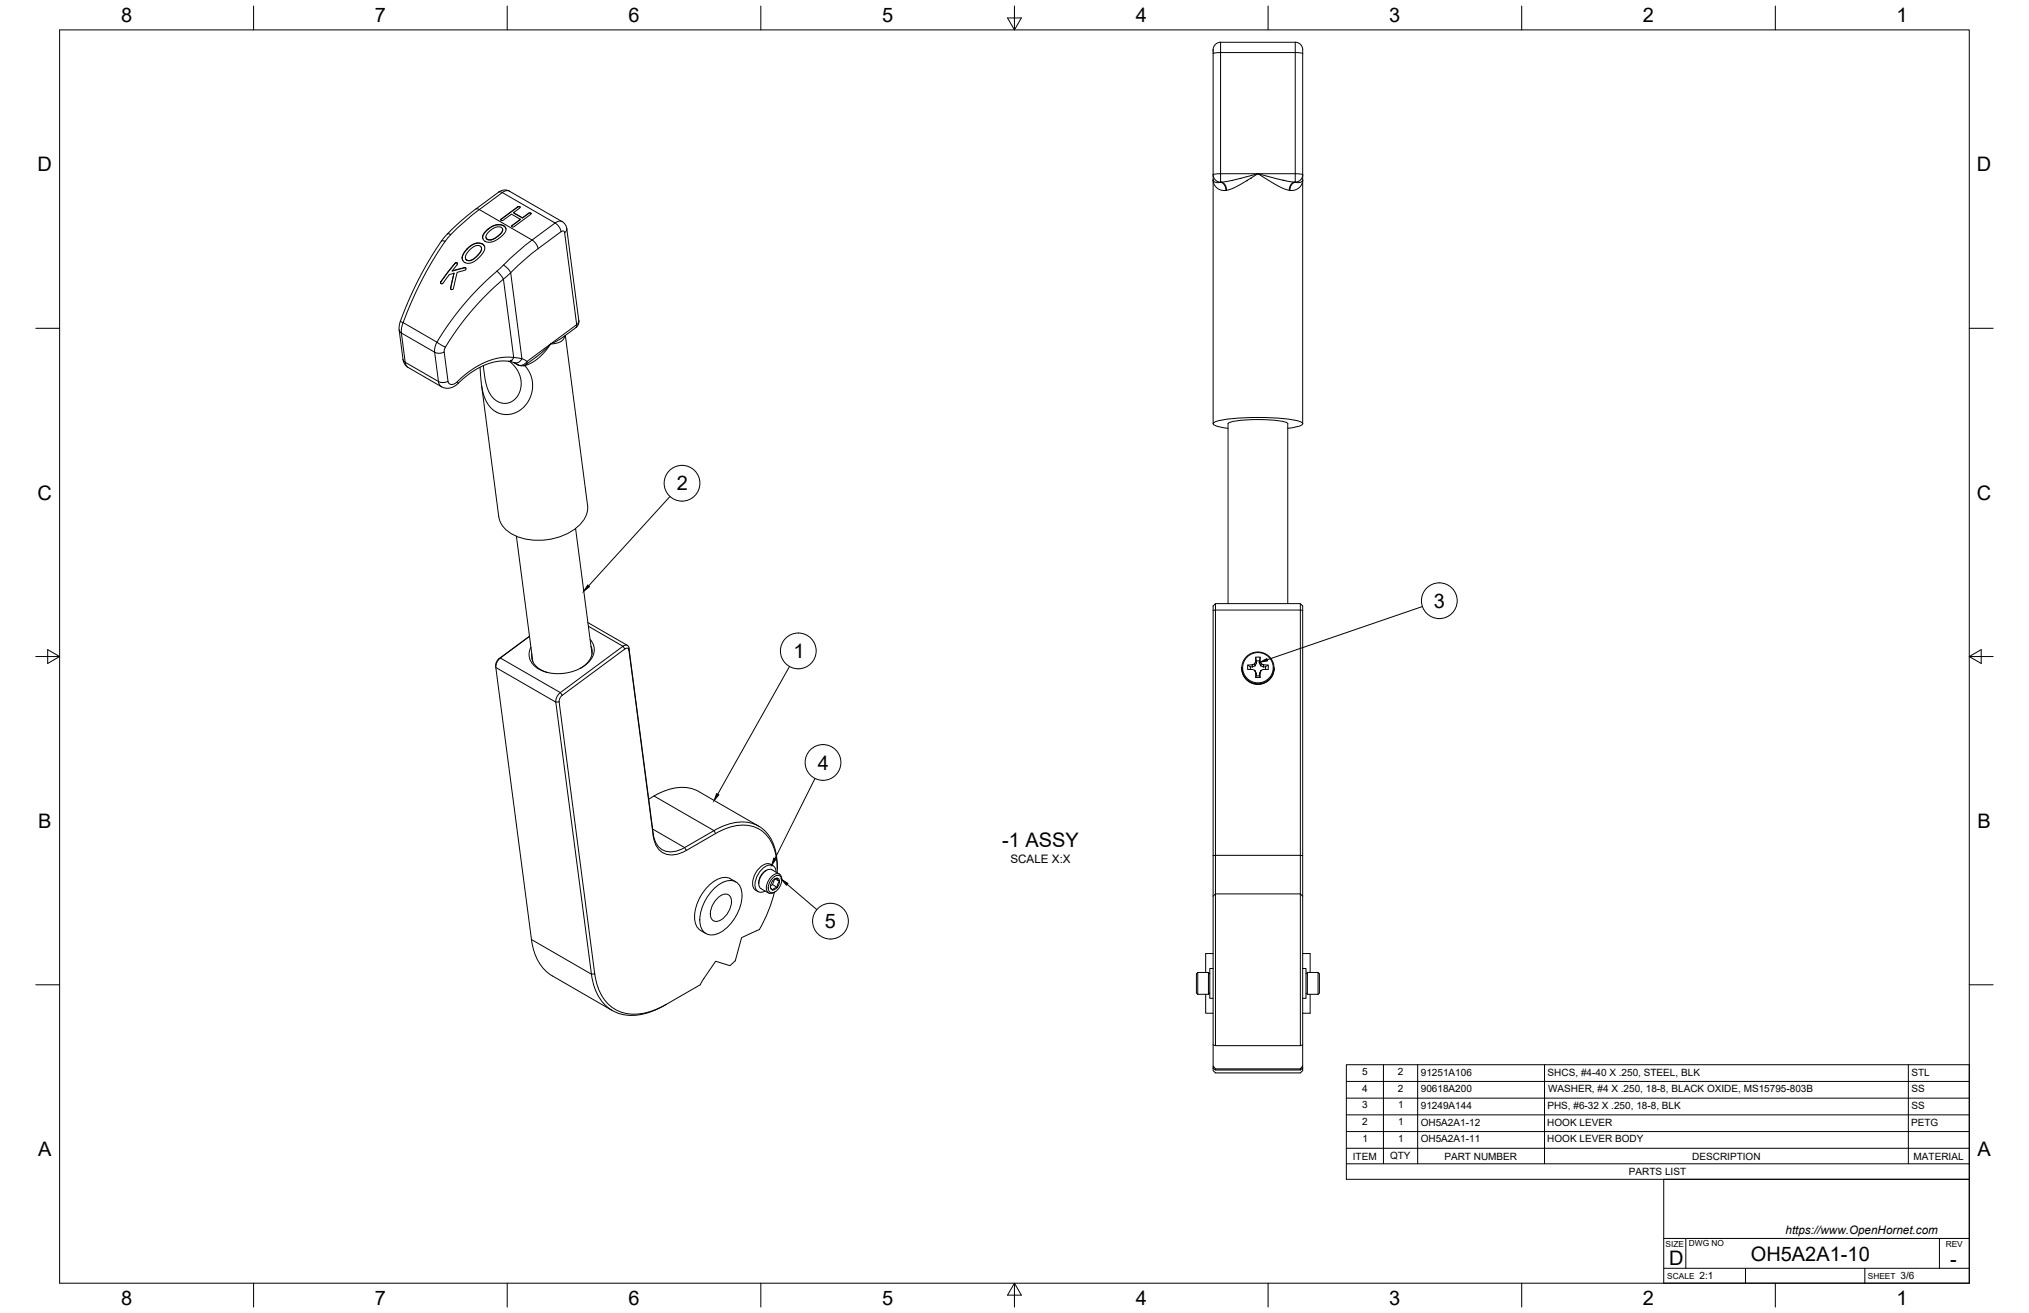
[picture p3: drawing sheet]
<svg xmlns="http://www.w3.org/2000/svg" width="864mm" height="559mm" viewBox="0 0 864 559" stroke-linecap="round" stroke-linejoin="round" font-family="sans-serif">
<!-- layer: Visible -->
<g fill="none" stroke="#000" stroke-width=".43">
<path d="M524.2 76.8h.1M530.6 76.9h.1M546.6 76.8h.1M206.8 98.3l2.5-1.9 2.6-.8 2.3 .4 .9 .7 .3 .8-.5 1.5-1.5 1.6-2.3 1.7-2.4 .8-2-.3-1.2-1.2v-1.5zM207.7 97.5v.1M207.7 97.6l-1.5 1.6-.8 1.4M211.7 95.6l2.7 .6M211.8 95.7l-2.1 .6-2 1.3M213.1 93.4l7.6-5.5 .6 .1v.4l-2.7 2.1 3.8 2.2 2.7-2.1 1 .3-7.6 5.7-.7-.2v-.3l3.7-2.8-3.8-2.2-3.8 2.8-.6-.1zM214 97.8l-.5-.9-1.2-.4-1.2 .2-1.4 .6-2.6 2.6-.3 1.1 .6 .8M214.4 96l1 1.5M217.8 96.2v.1"/>
<path d="M218.6 90.5l3.8 2.3M220.2 88.2l-7.1 5.4M220.5 87.9l.7 .2M220.5 88l-.3 .1M221.2 87.9l.2 .3M221.5 93.3l-3.7 2.8M224.9 90.8l.1 .1M224.9 90.9l-2.5 1.8M225.9 90.7l.2 .3M225.9 90.8l-.9 .1M187.7 119.8v.1M187.7 119.9l-.1 .8"/>
<path d="M193.2 116.3l-1.4 6.2M193.2 116.3a4.1 4.1 0 0 0-3.4 2.6l-1.6 1.9-.7-.3 .2-.7M193.8 111.9l.7 .1M193.9 112l-6.2 7.8M194.5 112.8l-2 2.5M194.5 111.9l.2 .4-.2 .5M194.5 111.9l-.9 .2-5.9 7.7M194.5 111.9l.2 .2M196.7 109.6l.3 1.3M197.5 113.9l.7 .2M197.5 114l-5 1.3 5.1-1.4 .7 .2-.2 .8-1.3 .4a2.6 2.6 0 0 0-2.8 3l-1 4.5-.4 .4h-.5l-.3-.6 1.4-6.3M198.1 114l.2 .2"/>
<path d="M198.2 110.2l.8 .7h1.3M198.6 106.1l2-1.7 2.4-1 2.4 .5 1 1.6-.7 1.9-2.1 2.5-2.3 1.7-1.7 .5-1.9-.4-1-1.7 .3-1.7zM198.7 110.8h1.6M198.8 105.9v.1M198.8 106l-1.4 1.8-.7 1.7M203.3 108.7l-3 2.2M204.9 105.3l-.1 1.4-.7 1.1-2 2.1-1.8 1M204.9 105.6l-.3 1.4-1.3 1.6M205 105.7l-.6-.9-1-.3-1.3 .2-1.2 .8-1.7 1.7-1 1.5-.1 1.2 .6 .8M205.3 103.8l.9 1.2M205.3 103.9l-2.6-.4-1.9 .9-2 1.6M205.4 100.8l.1 .7"/>
<path d="M206.9 101.1l.7 .9 1.4 .1M207.4 101.9l1.6 .1M212.2 100.2l1.3-1.3 .5-1.2-.4 1.1-1.1 1.3-1.9 1.4-1.6 .6M212.2 100.3l-3.2 1.8M191.9 122.5v.6M246.4 136.5l-5.2-39.3-.4-1.3-1.3-1.4-22.7-13.2-1.5-.4-1.6 .1-1.5 .8-12.1 9-5.7 4.9-4.4 4.2-4.7 6.6-6 10.2-5.5 11.5-3.2 8-.7 2.4v1.9l1.8 13.1 .6 1.5 1.2 1.1M246.4 136.5l-.1 1.1-.8 1.5-5.7 4.3M173.7 156.4l14.3 8.2M204.3 156.3l.6 7.1 1.1 5.2 2.4 4.4 2.6 2.2M216.3 153.8h-4.7l-4.8 1.4-3.7 1.7-3.1 2-7 5.7-2.3 .6-2.7-.6M216.4 153.8l3.3 1M217.4 153.5h.1"/>
<path d="M218.9 154.4h.1M219 154.4a3.9 3.9 0 0 0 5 .7M222.1 152.7l-1.6 1.6h-1.7M228.2 152l-4.3 3.1M240.6 142.7l9.5 72.2a12.2 12.2 0 0 1-7 11.3 26 26 0 0 1-26.7 .1 9.7 9.7 0 0 1-4.1-6.4l-7.3-55.4M516.3 180.3v-158.3a3.6 3.6 0 0 1 3.2-4h31.8a3.8 3.8 0 0 1 3.2 4.8v157.5M522.7 182.3l-4.8-.9-1.2-.6-.3-.6a10.2 10.2 0 0 1 6.2-1.8 98.9 98.9 0 0 1 30.6 1l1.1 .6 .2 .2-.3 .6-2.1 .8-4 .7M219.8 228.2l7 53.4M245 224.9l7 53.4M517.3 256.9v123.5l-1 1v63.3M522.7 256.9v-76.6a9.8 9.8 0 0 1 6.3-1.5l9.8-.2a24.4 24.4 0 0 1 9.2 1.5l.1 76.8M553.5 256.9v123.5h-36.2v64.6"/>
<path d="M226.4 278.3a7.2 7.2 0 0 0 5.6 7.6l1.3 .4M250.2 265l16.9 9.7M251.2 272.1a6.9 6.9 0 0 1-1.6 10.6 19 19 0 0 1-21.6 1.2 6.5 6.5 0 0 1-2-8.5M251.6 275a7.2 7.2 0 0 1-3.6 8.8l-1.1 .7M267.7 276.7l10.4 79.2a7.9 7.9 0 0 0 11.3 7.3l2.7-1.3M267.7 276.7a.87 .87 0 0 0-1.2-.8l-27.2 20-1 1.3-.3 1.5M534.5 279.7l.3 1.6M534.5 279.7l-.1 1.8M534.5 279.7h1.9M211 283.7l.2-1.7 .8-1.3 13.4-9.9-12.9 9.7-1.2 1.7-.3 1.3 15.2 116.4a19.9 19.9 0 0 0 8.9 15.4l25.5 14.8M238 298.7l15.2 115.8a18.6 18.6 0 0 0 11 16.2 23.3 23.3 0 0 0 19.4-3.2M531.1 283.1l1.1 .7"/>
<path d="M531.1 283.1v1.8h1.9l.9 .3M532.2 283.8h.9M532.2 283.8v1.1M533.1 283.8h.1M533.9 285.3l.5 1M534 285.3l.3 .3M534.3 285.6h.1M534.3 285.7l.5 1.1-.3 1.5M534.4 281.6a2.33 2.33 0 0 1-2.9 1.4l-.4 .1M534.4 281.5v.1M534.4 286.3l.1 2M534.5 288.3h1.9"/>
<path d="M534.8 281.3l-.5 2-1.2 .5M534.8 281.3h1.3M534.8 287.6h1.3M536 281.3l.3-1.6 .1 1.8M536 281.3l.1 .9 .5 1.2 2 .4 1.1-.7M536.4 281.5v.1M536.4 281.6l.4 .8M536.5 285.7l-.5 1.9M536.8 282.4l.1 .2M536.8 285.4l-.2 .2M536.8 285.4l-.4 .8-.1 2.1-.3-.7M536.9 282.5l.9 .4"/>
<path d="M537.8 282.9h.1M537.8 282.9l1.9 .2M538.6 283.8v1.1M539.7 283.1v1.8h-1.9l-.9 .3M276.1 340.1a23.4 23.4 0 0 1 17.8-4.6l3.5 1.4 25.5 14.7M304.6 354.7l-12.5 7.3M304.6 354.7a19.2 19.2 0 0 1 17.9-2.1 16.5 16.5 0 0 1 8.1 13.6l.2 5.2M303.8 378.3a9 9 0 0 1 9-3.2 6.7 6.7 0 0 1 3 7.3 19 19 0 0 1-11.2 15.3 5 5 0 0 1-6.7-4.9 19.4 19.4 0 0 1 5.9-14.5zM313.2 375.3a7.2 7.2 0 0 0-10.2 .4 18.5 18.5 0 0 0-7 17.3 6.5 6.5 0 0 0 4.5 4.3M326.2 370.4a6.4 6.4 0 0 0-3.3 5.7M327.9 377.4l.5 .8a.64 .64 0 0 0 .6 .4 .64 .64 0 0 0 .6-.5l1.2-.4M328.5 370.1l3.2 1.9"/>
<path d="M328.6 370.2a4.1 4.1 0 0 0-4.7 2.6 4.1 4.1 0 0 0 0 5.4l3.2 1.9M328.7 373.8l.6-.5a1.98 1.98 0 0 1 2.6-.6 1.98 1.98 0 0 1 .8 2.6 5 5 0 0 1-4.7 4.6 3.4 3.4 0 0 1-.2-4.8zM328.8 376.5l2 1.2M329 368.4a4.1 4.1 0 0 0-6.1 1.3 7.5 7.5 0 0 0-1.8 8.7l1.5 1M329.6 379.7l-1.4 5-2.5 6.1-2.5 4.9-1.3 .4M329.7 374.1l1.1-.3 .5 .8a.86 .86 0 0 1-.2 1.5l-.3 1.6M329.7 374.1l-.9 2.4-.9 .5M329.8 379.6l-.4 .2M329.9 374l1.9 1.1M330.3 371.2a2.73 2.73 0 0 0-1.4-2.8 2.73 2.73 0 0 0-3.1 .4 9.2 9.2 0 0 0-4.2 9.3 2.57 2.57 0 0 0 4.1 1.1M330.8 369.9a21.2 21.2 0 0 0-5.9-16.9 15.9 15.9 0 0 0-16.8-1.5l-4.2 2-12.5 7.2a8.9 8.9 0 0 1-10.7 .1 9.1 9.1 0 0 1-2.6-5.8l-10.4-79.2-.4-.9-1.1-.4-27.7 20.3-1.3 1.5-.6 1.9 15.1 116.4a19.3 19.3 0 0 0 10.5 16.3 22 22 0 0 0 18.5-1.9l2.9-1.5M331.8 375.1a1.34 1.34 0 0 0-1-1.4 1.34 1.34 0 0 0-1.6 .8 3 3 0 0 0-.6 4.2l1.1-.1 1.1-1"/>
<path d="M331.8 375.1l-.3 1.3-.7 1.2M332.7 374.6a2.19 2.19 0 0 0-1-2.7 2.19 2.19 0 0 0-2.8 .7 6.1 6.1 0 0 0-2.2 7.1 2.01 2.01 0 0 0 2.7 .1M305.4 382.2a3.5 3.5 0 0 1 5.3-.8 8.6 8.6 0 0 1-3.9 10.1 2.74 2.74 0 0 1-3.1 .3 2.74 2.74 0 0 1-1.4-2.9 10.1 10.1 0 0 1 3.1-6.7zM321.9 396.1l-6.3 3-2.6 9.8-1.2 1-1.1 1.1-6.1-1.9-5 7.3M516.3 381.4v-123.5l1-1h36.2l1 1v196.7M554.5 381.4l-1-1v64.6l1-.3M299.6 416.4l-1.5 2.7-14.5 8.4M509.8 413.9v9.3M509.8 413.9a2.93 2.93 0 0 0-.6 2.9v3.9a2.39 2.39 0 0 0 .6 2.5M509.8 413.9h4.5l.6 .5M514.3 413.9v9.3M516.3 405.8h-3.1v8.1"/>
<path d="M516.3 412.2h-1.4v12.7h1.4M554.5 405.8h3.1v8.1M554.5 412.2h1.4v12.7h-1.4M556.5 413.9v9.3M556.5 413.9l-.6 .5M556.5 413.9h4.5M561 413.9v9.3M561 413.9a2.93 2.93 0 0 1 .6 2.9v3.9a2.39 2.39 0 0 1-.6 2.5M509.8 423.2h4.5M513.2 423.2v8h3.1M514.9 422.6l-.6 .6M555.9 422.6l.6 .6h4.5"/>
<path d="M557.6 423.2v8h-3.1M516.3 454.6v1l1 1h36.2l1-1v-1M516.3 444.7l1 .3h36.2M516.3 454.6l1 .8M516.3 454.6v-.9l1 1.2M516.3 444.7v9M553.5 454.9h-36.2v.5h36.2M554.5 453.7l-1 1.2v.5l1-.8"/>
<circle cx="535.4" cy="284.4" r="6.9"/>
</g>
<!-- layer: Visible Narrow -->
<g fill="none" stroke="#000" stroke-width=".43">
<path d="M519.5 18v4.4M551.3 18v4.4M519.5 22.4v51.5l-3 .4a2.95 2.95 0 0 0 3 3.2v-3.6h31.8M519.5 22.4h31.8M519.5 22.4l-3.2 .4M551.3 22.4v51.5M551.3 22.4l3.2 .4M516.3 76.6l.4 .7 .8 .4h2.6l.8 .7 .6 1.1a.9 .9 0 0 1 .3 1.2 .9 .9 0 0 1-1.2 .4l-1.7-.5-1.3-1-1-1.6zM519.5 77.5h.3zM519.8 77.5l5-.8 8-2.1a7.2 7.2 0 0 1 6.2 .3l7 1.8 5 .8-.9 .4-.7 .8-.7 2.3M519.8 77.5l.9 .4 .7 .8 .7 2.3M527.8 76h.1"/>
<path d="M532.2 76h.1M546 76.7h.1M551 77.5l.3 .1zM551.3 73.9l3.1 .4a2.84 2.84 0 0 1-3.1 3.1zM551.3 77.6h2.1l.8-.4 .3-.6-.4 1.8-1.2 1.5-2 1-1.9 .1M551.3 77.6l-.9 .3-.8 .9-.6 2.2M190.4 99.6l1.5 .2M191.9 99.9l-2.4 2.8M202.4 89l.7-.2 .9 .4M204 89.2l22.5 13M204 89.2l-5.7 4.5-6.4 6.1M212.2 81.8l.7-.2 .9 .3"/>
<path d="M213.4 93.2v.1M213.8 82l22.5 12.9-9.8 7.3M213.8 82l-9.8 7.2M216.8 81.3l-1.4-.1-1.6 .7M218.1 95.8v.1M225 90.8v.1M238.8 98.6l1-.3 .5 .7M238.8 98.6l-9.8 7.2-.7-1.7-1.8-2M239.3 94.3l-1.4-.2-1.6 .8 1.8 1.9 .7 1.8M240.3 99l5.1 39.2M241.3 97.3l-.1 .7-.9 1M522.1 81l4.5-1.7 7.9-4.8a.99 .99 0 0 1 1.8 0l7.7 4.7 2.7 1.2 2 .6"/>
<path d="M522.1 81h-.3M548.8 81h.2M189.5 102.7l-5.5 8.4-4.7 8.6-4.5 9.5-3.2 8.1 14.4 8.3 3.9-6.2 5.6-7.5 6.2-7.1 5.7-5.7 4.1-3.7 2.8 3.4-7.9 7.3-6 6.6-5.9 7.6-4.9 7.4M189.5 102.7l-1.2-.2-.5 .2M193.4 112.3l.1 .1M214.3 112.8l1.8 1.5 1.3 1.8M214.3 112.8l-2.8 2.6M217.4 116.1l-3.1 2.7 4.4 33.4-2.9-.2-3.9 .4-6.4 2.2-4.3 2.5-3.6 2.6-3 2.8 .4 .7M217.4 116.1l4.7 36.6-2-.4a1.67 1.67 0 0 0-2.3 .9l-1.5 .6M226.5 102.1l-5.7 4.6-6.5 6.1M229.1 105.8l-6 4.8-5.7 5.5M170.4 136.8l.5 .2a.68 .68 0 0 1 .7 .6 .68 .68 0 0 1-.4 .7l-.4 3.4-.9-1.2"/>
<path d="M245.4 138.2l-21.1 15.6M245.5 138.2l-.4 1.2M246.4 136.5l-.1 .7-.8 1M173.7 156.4l-.7-.7-.5-1.5 14.1 8.2 .4 1.3 1 .9M185 149.9l-14.2-8.2 1.7 12.5-1-1.2M186 145.6l3.2 1.9a.67 .67 0 0 1 .3 .6 .67 .67 0 0 1-.3 .6l-.1 1.1-.4 .2-1.5 .3-1.7-.2a1.89 1.89 0 0 1-.3-2.5zM189.1 149.8l1.6 12.5-1.8 .5-2.3-.4-1.6-12.5M217 153.9l1.7 1.7 1.9 2.6 1 2.8 .2 2.6-.5 2.8-1.1 2.3-2.4 2.2-2 .7h-2.1l-1.5-.5-1.6-1.1-1.5-1.6-1.2-2-.9-2.7-1.3-8.1M217.4 153.5h.1M218.9 154.4h.1M219 154.5l1.4 .7M219.7 154.8l.7 .4"/>
<path d="M220.4 155.2l.1 .1M222.2 152.7l2.1 1.1M223.2 155.5l-.5 .1M223.3 155.5l-.1 .1M224.3 153.8l-.3 1.3M224.3 153.8l-.9 1.1-1.2 .6-1.8-.3M239.8 143.4l-4 2.3a7.4 7.4 0 0 0-3.5 2.7l-4.1 3.6M240.4 142.9l-.5 1.3-.8 .9-3.2 1.1a2.3 2.3 0 0 0-2.6 1.7l-2.2 2.7-2.6 2.3-2.4 1.6-2.8 1.1 2.4 3.4 1 4.4-.1 2.3-.6 2.7-1.2 2.5-1.3 1.7-3.1 2.6-3.2 1.1-3.6-.1-2.6-1M190.7 162.3l.5 1 .9 .3 1.3-.3 1.2-.8M516.3 259.8h38.2M250.4 266.5l14.8 8.5 .8 1.2M267.7 275.8v.9"/>
<path d="M211 284.1l25.6 14.7 1.4-.1M212.3 280.4l.7-.4 25.5 14.8 .8 1.1M528.6 284.4a6.9 6.9 0 0 0 6.8 6.8 6.9 6.9 0 0 0 6.9-6.8M528.6 284.3a6.9 6.9 0 0 0 6.8 6.7 6.9 6.9 0 0 0 6.9-6.7M533.1 282.9v.9l-.1-.9M533.9 282.6l.3 .8M534 285.4l.3 .3M534 282.4l.3 .9M534.4 286.2l.3 .5M534.4 286.3l.4 .5M534.8 282.1l-.4-.5 .3 .6M536 282.1l.4-.6-.3 .7"/>
<path d="M536.4 286.2l-.4 .6M536.8 282.4l-.3 .9M536.8 285.4l-.3 .3M536.9 282.6l-.3 .8M537.7 283.8v-.9v.9M278.4 338.8l25.5 14.7 .7 1.2M277.8 352.8l13.6 7.9 .7 1.3M278.1 355v1M516.3 364.2h38.2M226.2 399.9l25.5 14.7 1.4-.1"/>
<circle cx="535.5" cy="284.2" r="6.5"/>
</g>
<!-- layer: Border -->
<g fill="none" stroke="#000" stroke-width=".43">
<path d="M25.4 12.7h812.8v533.4h-812.8zM107.9 2.6v10.1M215.9 2.6v10.1M323.8 2.6v10.1M428.8 7.6h5.9l-2.9 5.1zM431.8 2.6v10.1M539.7 2.6v10.1M647.7 2.6v10.1M755.6 2.6v10.1M15.2 139.7h10.2M838.2 139.7h10.1M15.2 279.4h10.2"/>
<path d="M20.3 276.5l5.1 2.9-5.1 3zM838.2 279.4l5.1-2.9v5.9zM838.2 279.4h10.1M15.2 419.1h10.2M838.2 419.1h10.1M107.9 546.1v10.2M215.9 546.1v10.2M323.8 546.1v10.2M431.8 546.1l2.9 5.1h-5.9zM431.8 546.1v10.2M539.7 546.1v10.2M647.7 546.1v10.2"/>
<path d="M755.6 546.1v10.2"/>
</g>
<!-- layer: Titleblock -->
<path d="M708.1 501.9h130.1v44.2h-130.1zM708.1 539.8h130.1M708.1 527.1h130.1M717.5 527.1v12.7M742.9 539.8v6.3M793.7 539.8v6.3M825.5 527.1v12.7" fill="none" stroke="#000" stroke-width=".43"/>
<!-- layer: Parts Lists -->
<path d="M573 453.1h265.2v48.8h-265.2zM588.8 453.1v42.2M603.4 453.1v42.2M657.4 453.1v42.2M812.2 453.1v42.2M573 474.5h265.2M573 467.4h265.2M573 460.2h265.2M573 495.3h265.2M573 488.7h265.2M573 481.6h265.2" fill="none" stroke="#000" stroke-width=".43"/>
<!-- layer: Balloons -->
<g fill="none" stroke="#000" stroke-width=".43">
<path d="M285.2 211.3l-34.7 38M605.4 258.1l-66.1 22.7M336 283.7l-30.5 54.3M346.9 331.3l-17.1 34.1M335 376.3l12.7 10.8"/>
<circle cx="290.3" cy="205.7" r="7.6"/>
<circle cx="612.6" cy="255.7" r="7.6"/>
<circle cx="339.8" cy="277" r="7.6"/>
<circle cx="350.3" cy="324.5" r="7.6"/>
<circle cx="353.5" cy="392" r="7.6"/>
</g>
<path d="M250.1 249l.8 .7-2.4 1.9zM536.5 281.8l2.7-1.5 .3 1zM305 337.8l.9 .5-1.9 2.4zM329.4 365.2l.9 .5-1.8 2.5zM332.7 374.4l2.7 1.6-.7 .7z" fill="#000" stroke="#000" stroke-width=".43"/>
<g font-size="8.5">
<text x="51.6" y="9.4">8</text>
<text x="159.5" y="9.4">7</text>
<text x="267.5" y="9.4">6</text>
<text x="375.4" y="9.3">5</text>
<text x="483.4" y="9.4">4</text>
<text x="591.3" y="9.4">3</text>
<text x="699.3" y="9.4">2</text>
<text x="807.2" y="9.4">1</text>
<text x="16" y="72.9">D</text>
<text x="841.4" y="72.9">D</text>
<text x="288" y="208.7">2</text>
<text x="16" y="212.6">C</text>
<text x="841.4" y="212.6">C</text>
<text x="610.2" y="258.7">3</text>
<text x="337.7" y="280.1">1</text>
<text x="348.1" y="327.6">4</text>
<text x="16.2" y="352.3">B</text>
<text x="841.7" y="352.3">B</text>
<text x="426.6" y="360.5">-1 ASSY</text>
<text x="351.1" y="395.1">5</text>
<text x="16.2" y="492">A</text>
<text x="841.7" y="492">A</text>
<text x="710.4" y="538.4">D</text>
<text x="745.2" y="536.7">OH5A2A1-10</text>
<text x="830.1" y="538.8">-</text>
<text x="51.6" y="555.5">8</text>
<text x="159.5" y="555.5">7</text>
<text x="267.5" y="555.5">6</text>
<text x="375.4" y="555.4">5</text>
<text x="483.4" y="555.5">4</text>
<text x="591.3" y="555.5">3</text>
<text x="699.3" y="555.5">2</text>
<text x="807.2" y="555.5">1</text>
</g>
<g font-size="5">
<text x="430" y="367.2">SCALE X:X</text>
<text x="760" y="525.2">https://www.OpenHornet.com</text>
</g>
<g font-size="4.3">
<text x="579.8" y="457.5">5</text>
<text x="595" y="457.5">2</text>
<text x="604.7" y="457.7">91251A106</text>
<text x="658.7" y="457.8">SHCS, #4-40 X .250, STEEL, BLK</text>
<text x="813.6" y="457.8">STL</text>
<text x="579.8" y="464.6">4</text>
<text x="595" y="464.6">2</text>
<text x="604.7" y="464.8">90618A200</text>
<text x="658.9" y="464.9">WASHER, #4 X .250, 18-8, BLACK OXIDE, MS15795-803B</text>
<text x="813.6" y="464.9">SS</text>
<text x="579.8" y="471.7">3</text>
<text x="595.1" y="471.7">1</text>
<text x="604.7" y="472">91249A144</text>
<text x="658.6" y="472">PHS, #6-32 X .250, 18-8, BLK</text>
<text x="813.6" y="472">SS</text>
<text x="579.8" y="478.8">2</text>
<text x="595.1" y="478.8">1</text>
<text x="604.7" y="479.1">OH5A2A1-12</text>
<text x="658.6" y="479.1">HOOK LEVER</text>
<text x="813.4" y="479.1">PETG</text>
<text x="579.9" y="485.9">1</text>
<text x="595.1" y="485.9">1</text>
<text x="604.7" y="486.2">OH5A2A1-11</text>
<text x="658.6" y="486.2">HOOK LEVER BODY</text>
<text x="575.8" y="493.5">ITEM</text>
<text x="591.7" y="493.4">QTY</text>
<text x="614.8" y="493.5">PART NUMBER</text>
<text x="720.3" y="493.5">DESCRIPTION</text>
<text x="814.5" y="493.5">MATERIAL</text>
<text x="693.3" y="500.1">PARTS LIST</text>
<text x="723.4" y="544.5">2:1</text>
<text x="809" y="544.5">3/6</text>
</g>
<g font-size="3.5">
<text x="708.9" y="530.9">SIZE</text>
<text x="718.9" y="530.5">DWG NO</text>
<text x="828.2" y="530.9">REV</text>
<text x="709.6" y="544.2">SCALE</text>
<text x="795" y="544.2">SHEET</text>
</g>
</svg>
